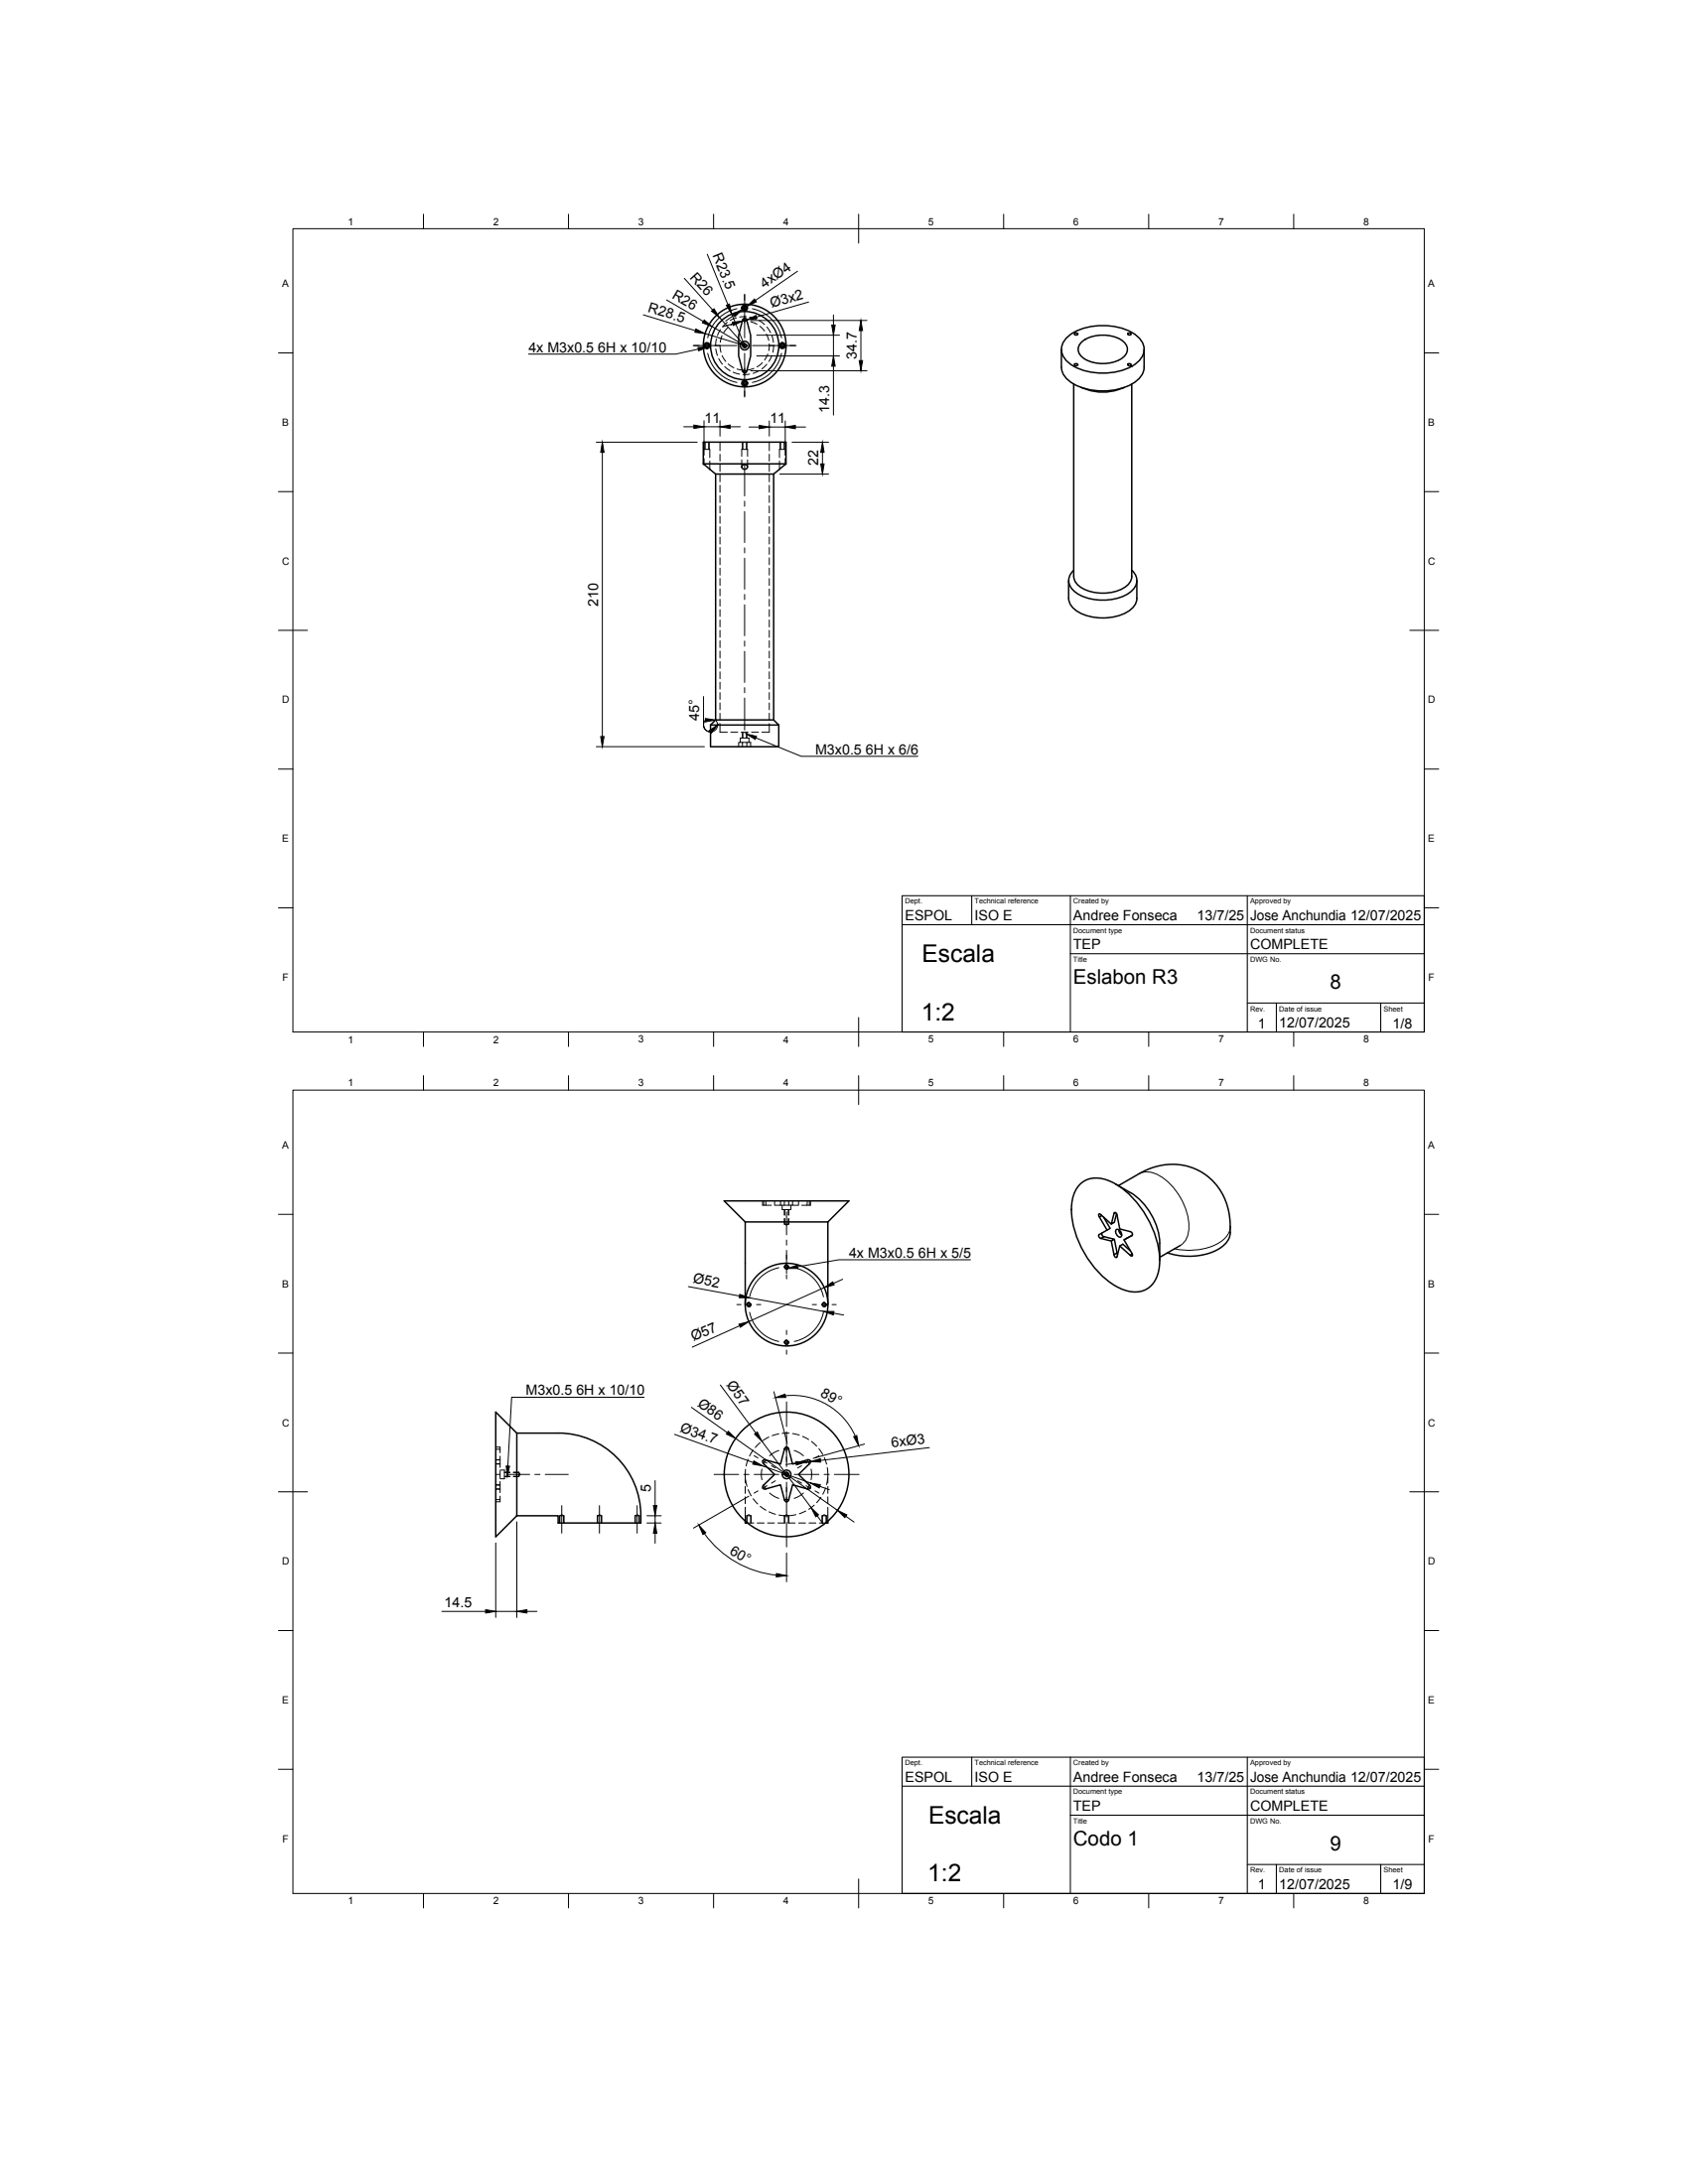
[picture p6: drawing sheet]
<svg xmlns="http://www.w3.org/2000/svg" width="216mm" height="279mm" viewBox="0 0 216 279" stroke-linecap="round" stroke-linejoin="round" font-family="sans-serif">
<g fill="none" stroke="#000" stroke-width=".13">
<path d="M37.5 29.3h144.7v102.7h-144.7zM54.2 27.4v1.9M72.7 27.4v1.9M85.3 38.4l4.7 2.7M87.5 35.6l3.7 4.1M90.5 32.5l2.6 6.5M91.3 27.4v1.9M94.3 39.5a4.8 4.8 0 0 0-3.8 3.7M95.2 37.6v5.6M95.3 39.1a.29 .29 0 0 1 .2 .3 .29 .29 0 0 1-.3 .3 .29 .29 0 0 1-.2-.4M95.5 39.2l-.6 .4M95.6 39.4h-.7"/>
<path d="M96.2 39.5a4.8 4.8 0 0 1 3.8 3.7M102 34.7l-5.4 3.7M103.4 38.6l-6.6 2M109.8 27.4v3.7M128.4 27.4v1.9M146.9 27.4v1.9M165.5 27.4v1.9M35.6 45.1h1.9M76.3 56.6h12.9M77 57.9v36.3M82.3 40.3l6.6 2M87.4 54.6h1.4"/>
<path d="M88.7 44.2h5.5M89.3 44.7l-2.9 .6h-18.8M90 58.2v-.7h.8v1M90 53.8v2.9M90 58.7v.7M90 54.6h2.1M90.1 56.6v.9M90.2 56.6v.9M90.2 42.7l5 1.5M90.4 43.9v.6M90.5 43.9a.29 .29 0 0 1 .2 .4 .29 .29 0 0 1-.3 .2 .29 .29 0 0 1-.3-.3M90.5 45.2a4.8 4.8 0 0 0 3.8 3.7"/>
<path d="M90.7 56.6v.9M90.8 59v1M91.1 41.8l4.1 2.4M91.6 44.6l.2 .9M91.6 43.4l-.1 .8M91.9 45.9l.5 .7M92 40.6l3.2 3.6M92.1 44.2l.1 .9M92.1 53.8v2M92.1 56.6v1.1M92.1 58.1v.9M92.1 59.4v.9"/>
<path d="M92.1 42.2l-.3 .7M92.4 42.9l-.3 .9M92.4 45.5l.4 .7M92.7 46.9l.7 .5M93 41.2l-.6 .6M93.1 41.9l-.5 .7M93.1 46.6l.8 .4M93.4 54.6h1.3M93.6 40.2l1.6 4M93.7 41.4l-1.2 .4M93.8 47.6l.8 .3M93.9 40.3l-1.1 .8"/>
<path d="M94.2 40.7l-.8 .3M94.3 41.2l-.8 .4M94.3 47.2l.8 .2M94.9 58.4v-.9h.7v.9M94.9 58.8v.9M94.9 44.2h.7M94.9 41h.7M94.9 47.4h.7M95 56.6v.9M95.2 43.9a.29 .29 0 0 0-.2 .4 .29 .29 0 0 0 .3 .2 .29 .29 0 0 0 .2-.3M95.2 43.9v.6M95.2 45.2v5.6"/>
<path d="M95.2 59.4v4M95.3 48.8a.29 .29 0 0 1 .2 .3 .29 .29 0 0 1-.3 .2 .29 .29 0 0 1-.2-.3M95.5 40.5l-.9 .1M95.5 56.6v.9M95.5 40.9l-.5 .2M95.6 41.1h-.9M95.6 49h-.7M95.6 58.8v.9M95.8 54.6h1.3M95.9 47.9h-.9M95.9 40.6l.8 .2M96 41.2l.8 .3"/>
<path d="M96 41h14.9M96 47.4h14.9M96.2 44.2h5.6M96.4 47.1l-.8 .3M96.8 42.9h10.6M96.8 45.5h10.6M97.1 47.4l-.8 .4M97.1 41l.7 .5M97.2 41.7l.6 .7M97.5 46.4l-.7 .5M98 42.7l.3 .9M98.1 46.6l-.6 .6"/>
<path d="M98.1 41.8l.5 .8M98.2 45.3l-.4 .8M98.4 44l-.1 .9M98.4 53.9v1.9M98.4 56.6v1.1M98.4 58.1v.9M98.4 59.4v.9M98.4 54.6h2M98.7 45.5l-.4 .8M98.7 43l.2 .8M99 44.2l-.1 .9M99.7 59v1"/>
<path d="M99.8 56.6v.9M100 45.2a4.8 4.8 0 0 1-3.8 3.7M100.1 43.9v.6M100.1 43.9a.29 .29 0 0 1 .3 .4 .29 .29 0 0 1-.4 .2 .29 .29 0 0 1-.2-.3M100.3 56.6v.9M100.4 56.6v.9M100.4 58.2v-.7h-.7v1M100.4 53.9v2.8M100.4 58.7v.7M101.3 56.6h4.7M101.7 54.6h1.3M105.2 57.9v1.5"/>
<path d="M106.6 40.3v1.3M106.6 42.9v2.6M106.6 46.8v6.3M110.1 42.3v3.8M182.2 45.1h1.8M35.6 62.9h1.9M92.1 60.8v.8M92.1 62.1v.9M92.1 63.4v.9M92.1 64.7v.9M92.1 66.1v.8M92.1 67.4v.9"/>
<path d="M92.1 68.7v.9M92.1 70v.9M92.1 71.4v.8M92.1 72.7v.9M92.1 74v.9M92.1 75.3v.9M92.1 76.7v.8M92.1 78v.9M92.1 79.3v.9M95.2 64.1v.7M95.2 65.4v4M95.2 70.1v.6"/>
<path d="M95.2 71.4v4M95.2 76v.7M95.2 77.4v3.9M98.4 60.8v.8M98.4 62.1v.9M98.4 63.4v.9M98.4 64.7v.9M98.4 66.1v.8M98.4 67.4v.9M98.4 68.7v.9M98.4 70v.9M98.4 71.4v.8"/>
<path d="M98.4 72.7v.9M98.4 74v.9M98.4 75.3v.9M98.4 76.7v.8M98.4 78v.9M98.4 79.3v.9M99.7 60.7h6.3M182.2 62.9h1.8M35.6 80.6h3.7M35.6 98.4h1.9M76.3 95.5h13.8M90 89.1v3.6a.9 .9 0 0 0 1.2 .9 .9 .9 0 0 0 .3-1.5"/>
<path d="M90 92.7a.9 .9 0 0 0 .8 .9M90.2 92.1a.9 .9 0 0 0 .1 1.3M92.1 92.6v1.1h.9M92.1 80.6v.9M92.1 82v.8M92.1 83.3v.9M92.1 84.6v.9M92.1 85.9v.9M92.1 87.3v.9M92.1 88.6v.9M92.1 89.9v.9M92.1 91.2v.9"/>
<path d="M93.5 93.7h.9M94.5 95.5v-.5h.5v.5M94.7 95v-.6h1.1v.6M94.8 93.7h.9M95 93.7v.7M95 95h.5M95.2 82v.7M95.2 83.3v4M95.2 88v.6M95.2 89.3v4.1M95.5 93.7v.7M95.5 95.5v-.5h.5v.5"/>
<path d="M96.1 93.7h.9M96.7 94.4l5.8 2.4h14.9M98.4 92.6v1.1h-.9M98.4 80.6v.9M98.4 82v.8M98.4 83.3v.9M98.4 84.6v.9M98.4 85.9v.9M98.4 87.3v.9M98.4 88.6v.9M98.4 89.9v.9M98.4 91.2v.9"/>
<path d="M180.3 80.6h3.7M182.2 98.4h1.8M35.6 116.1h1.9M115.4 118.3h66.8M124.3 114.6v3.7M136.9 114.6v17.4M159.5 114.6v17.4M182.2 116.1h1.8M37.5 139.5h144.7v102.7h-144.7zM54.2 132v1.9M54.2 137.6v1.9M72.7 132v1.9"/>
<path d="M72.7 137.6v1.9M91.3 132v1.9M91.3 137.6v1.9M109.8 130.2v3.7M109.8 137.6v3.7M115.4 132v-17.4h66.8v17.4M128.4 132v1.9M128.4 137.6v1.9M136.9 122h45.3M146.9 132v1.9M146.9 137.6v1.9M159.5 128.3h22.7"/>
<path d="M163.2 128.3v3.7M165.5 132v1.9M165.5 137.6v1.9M176.6 128.3v3.7M35.6 155.4h1.9M97.5 153.6v.6h.5v-.6M97.7 153.6v.6M98 154.2h.7M99.1 153.6v.6M99.8 153.6v.6h-.7M100 154.2v.5h1.2v-.5M100.3 155.9v.7h.6v-.7"/>
<path d="M100.3 154.7v.8M100.3 153.6v.6h-.5M100.3 154.2h.6M100.4 155.9v.7l.2 .1 .2-.1v-.7M100.4 154.7v.8M100.6 155v3M100.6 158.6v.7M100.6 160v2.9M100.8 154.7v.8M100.9 153.6v.6h.5v-.6M100.9 154.7v.8M101.4 154.2h.7"/>
<path d="M102.1 153.6v.6M103.2 153.6v.6h-.7M103.5 153.6v.6M103.7 153.6v.6h-.5M145.7 150.2a2.73 2.73 0 0 1 3 .4 8.2 8.2 0 0 1 3.4 6.7 2.48 2.48 0 0 1-1.1 2M157.4 156.9a3 3 0 0 1-2.3 2.5 8.7 8.7 0 0 1-4.9 .4M182.2 155.4h1.8M35.6 173.1h1.9M82.4 178.8h-17l-.4 8.8M88 164.6l6.6 1.2M92.1 177.2l4.6 6.1M94.2 166.9h.6"/>
<path d="M94.6 169.6l-6.1 2.7M95.4 166.9h.7M95.7 166.6a.29 .29 0 0 0-.2 .3 .29 .29 0 0 0 .3 .3 .29 .29 0 0 0 .3-.4M95.8 166.6v.6M95.9 166l9.4 1.8M95.9 167.9a4.8 4.8 0 0 0 3.7 3.7M96.8 166.9h.5M99 178l1.7 6.7M99.6 162.2a4.8 4.8 0 0 0-3.7 3.7M100.5 178.6a8.8 8.8 0 0 1 8.9 5.1M100.6 171.4a.29 .29 0 0 0-.3 .4 .29 .29 0 0 0 .4 .2 .29 .29 0 0 0 .2-.3M100.6 161.8a.29 .29 0 0 0-.3 .3 .29 .29 0 0 0 .4 .3 .29 .29 0 0 0 .2-.4"/>
<path d="M100.6 163.1v.5M100.6 170.2v.5M100.6 171.4v.6M100.6 172.7v.5M100.6 179.4v3.1M100.9 162.1h-.6M100.9 171.7h-.6M101.6 162.2a4.8 4.8 0 0 1 3.7 3.7M103.9 166.9h.5M105.1 166.9h.7M105.3 167.9a4.8 4.8 0 0 1-3.7 3.7M105.4 166.6a.29 .29 0 0 0-.3 .3 .29 .29 0 0 0 .4 .3 .29 .29 0 0 0 .2-.4"/>
<path d="M105.4 164.7l-9.6 4.4M105.4 166.6v.6M106.4 166.9h.6M106.6 168l1.3 .2M107.8 163.7l-1.2 .5M124.1 161.2h-16.8l-5.3 .9M182.2 173.1h1.8M35.6 190.8h3.7M63.4 190h.6v.5M63.4 188.6h.6v.5M63.4 187.3h.6v.4M63.4 185.4h.6v.5"/>
<path d="M63.4 185.1h.6v.3M63.4 190h.6M63.4 190.5h.6M63.4 186.8h.6M63.4 187.3h.6M63.4 186.7h.6M63.4 197.4v9.5M64 188.1h.5v1.1h-.5M64 191.4v.4h-.6M64 186.7v.6M64 191.8v.3h-.6M64 186.3v.4"/>
<path d="M64 188.2v.4M64 189.5v.5M64 190.5v.5M64.5 188.4h.7M64.5 188.9h.7M64.5 188.3h.7M64.8 188.6h3M65.7 188.4h.7l.1 .2-.1 .3h-.7M65.7 188.3h.7v.6h-.7M66.1 194.7v12.2M68.4 188.6h.7M69.7 188.6h3"/>
<path d="M71.6 194.8v-.9h.5v.9M71.6 194.8v-.9l.2-.1 .3 .1v.9M71.8 192.6v3.5M76.4 194.8v-.9h.6v.9M76.4 194.8v-.9l.3-.1 .2 .1v.9M76.7 192.6v3.5M81.2 194.8v-.9h.6v.9M81.3 194.8v-.9l.2-.1 .2 .1v.9M81.5 192.6v3.5M82.7 194.8h1.9M82.7 193.9h1.9M83.8 189.4v3.2"/>
<path d="M83.8 193.9v.9M83.8 196.1v1.3M86.3 183.5l10 3.6M88.4 180l4.6 3.3M90.1 196.2a13 13 0 0 0 9.2 5.3M91.3 188.6h3.2M94.1 184l13 9.2M95.1 188.6h.7M95.3 188.6v1.1M95.3 190.2v.9M95.3 191.5v.9M95.3 192.8v1.8"/>
<path d="M95.4 188l-.1 .9M95.4 189.3l.1 .9M95.5 194.8v-.9h.6v.9M95.5 194.8v-.9l.3-.1 .2 .1v.9M95.6 194.8h.8M95.7 186.7l-.3 .8M95.7 190.6l.4 .8M95.8 191.4l-7.1 4.1M96.3 185.5l-.4 .8M96.3 191.7l.6 .7M96.4 186.2l.5 .3M96.5 188.6h3.1"/>
<path d="M96.8 194.8h.9M96.9 190.7l-.5 .3M97.2 184.6l-.6 .6M97.2 192.7l.8 .5M97.5 187.9l-.1 .6 .1 .8M97.5 184.4l6.2 8.5M97.5 186.9l.6 .3M97.6 187.5l6 2.2M97.7 189.9l.3 .6M98 186.7l-.3 .6M98.1 190.1l-.6 .3M98.2 194.8h.9"/>
<path d="M98.3 183.8l-.7 .5M98.4 193.4l.8 .3M98.4 191l.5 .3 .7 .4M98.7 187.5l.5 .3M99.2 189.4l-.5 .3M99.5 194.8h.9M99.6 183.4l-.8 .3M99.6 193.8l.9 .1M99.6 185.6l-.7 .3-.5 .3M100.3 188.6h.6M100.3 194.8v-.9h.6v.9M100.3 188.7a.29 .29 0 0 1 .3-.4 .29 .29 0 0 1 .3 .3 .29 .29 0 0 1-.2 .3"/>
<path d="M100.4 194.8v-.9l.2-.1 .2 .1v.9M100.6 183.2v1.2M100.6 184.5v3.1M100.6 188.3v.7M100.6 189.6v3.2M100.6 192.8v1.3M100.6 194.8v3.1M100.6 198.7v3.7M100.8 194.8h.9M100.9 183.3l-.9 .1M100.9 185.4h-.6M100.9 191.8h-.6"/>
<path d="M101.4 183.4l.8 .2M101.6 185.6l.7 .3 .5 .3M101.6 188.6h3.1M101.8 193.8l-.9 .1M101.8 187.2l-1.3 .2M102 189.4l.5 .3M102.1 194.8h.9M102.5 187.5l-.5 .3M102.7 183.8l.7 .4M102.8 191l-.5 .3-.7 .4M103.1 193.3l-.9 .4M103.1 190.1l.6 .3"/>
<path d="M103.2 186.7l.3 .6M103.5 194.8h.9M103.5 189.9l-.3 .6M103.7 187h-.6M103.7 186.9l-.6 .3M103.7 187.9l.1 .6-.1 .8M103.8 184.4l.7 .6M104.1 192.6l-.7 .5M104.2 190.7l.6 .3M104.5 193.9l.8 1.1M104.7 185.3l.5 .8M104.8 186.2l-.6 .3"/>
<path d="M104.8 194.8h.8M104.9 190.1l1.2 .5M105 191.5l-.5 .7M105.1 194.8v-.9h.6v.9M105.2 194.8v-.9l.2-.1 .3 .1v.9M105.4 188.6h.7M105.4 186.5l.3 .8M105.6 190.4l-.4 .8M105.8 187.7l.1 2M105.9 189.1l-.2 .8M105.9 192.8v1.8M105.9 191.5v.9"/>
<path d="M105.9 190.2v.9M106.7 188.6h3.2M108.2 194l1 .7M110.6 184.7l-6.6 1.9M118.9 185.2l-13.9 1.6M180.3 190.8h3.7M35.6 208.6h1.9M56.5 206.1h5.6M63.4 206.1h2.7M67.4 206.1h1.3M182.2 208.6h1.8M35.6 226.3h1.9"/>
<path d="M115.4 228.5h66.8M124.3 224.8v3.7M136.9 224.8v17.4M136.9 232.2h45.3M159.5 224.8v17.4M159.5 238.5h22.7M163.2 238.5v3.7M176.6 238.5v3.7M182.2 226.3h1.8M54.2 242.2v1.9M72.7 242.2v1.9M91.3 242.2v1.9"/>
<path d="M109.8 240.4v3.7M115.4 242.2v-17.4h66.8v17.4M128.4 242.2v1.9M146.9 242.2v1.9M165.5 242.2v1.9"/>
</g>
<g fill="none" stroke="#000" stroke-width=".19">
<path d="M90 59.3l1.5 1.3M90 59.3h10.5M90 59.3v-2.7h10.5v2.7M95 40.9a.28 .28 0 0 1 .3-.2 .28 .28 0 0 1 .2 .3 9.5 9.5 0 0 1 0 6.6 .28 .28 0 0 1-.3 .1 .28 .28 0 0 1-.2-.3 9.3 9.3 0 0 1 0-6.5zM100.5 59.3l-1.5 1.3M135.8 44.7v2.3a2.71 2.71 0 0 0 1.8 2.3 8.3 8.3 0 0 0 7.5-.4 2.46 2.46 0 0 0 1.2-1.9v-2.3M136.6 43a7.8 7.8 0 0 1 8.9 0 2.04 2.04 0 0 1 0 3.4 7.8 7.8 0 0 1-8.9 0 2.04 2.04 0 0 1 0-3.4zM137.3 49.1v24.6M137.5 46.6h.3l.1 .1-.1 .1h-.3l-.1-.1zM137.5 42.6h.3l.1 .1-.1 .1h-.3l-.1-.1zM138.3 49.6a6.6 6.6 0 0 0 5.5 0M138.3 43.8a4.5 4.5 0 0 1 5.5 0 1.19 1.19 0 0 1 0 1.8 4.5 4.5 0 0 1-5.5 0 1.19 1.19 0 0 1 0-1.8z"/>
<path d="M144.3 42.6h.3l.1 .1-.1 .1h-.3l-.1-.1zM144.3 46.6h.3l.1 .1-.1 .1h-.3l-.1-.1zM144.8 49.1v24.6a2.03 2.03 0 0 1-1.4 1.7 5.4 5.4 0 0 1-5.7-.7l-.3-.5-.1-.5M91.5 60.6h7.5M91.5 60.6v31.5M99 60.6v31.5M136.7 74.3v2.2a2.17 2.17 0 0 0 1.3 1.8 6.6 6.6 0 0 0 6.7-.4l.4-.4 .2-.4 .1-.6v-2.2M137.3 73a1.71 1.71 0 0 0 .3 2.8 6.6 6.6 0 0 0 6.9 0 1.71 1.71 0 0 0 .3-2.8M90.9 92.8h8.7M90.9 92.8v2.7h8.7v-2.7M91.5 92.1h7.5M91.5 92.1l-.6 .7"/>
<path d="M99 92.1l.6 .7M95.3 156.3h10.6M95.3 156.3l-2.7-2.7h16l-2.7 2.7M95.3 156.3v10.6M105.9 156.3v10.6M138.1 151.5a3.2 3.2 0 0 1 3.7-.5 11.6 11.6 0 0 1 6 7.2 7.2 7.2 0 0 1-.1 5.7 3.1 3.1 0 0 1-4.1 1.1 11.6 11.6 0 0 1-6-7.2 7.2 7.2 0 0 1 .1-5.7zM140.6 155.7l-.1-.2v-.2h.2l1.4 1.3M140.9 155.5l-.3 .2 1 1.7 .4-.3-.8-1.4M140.9 157.7a.37 .37 0 0 0 .3 .5M141.2 158.2l1.3 .3-.4 .3-1.3-.4M141.2 158.2l-.4 .2M141.6 157.4l-1.1 .6 .2 .4h.1"/>
<path d="M142.5 155.2v-.1h.2l.1 .2 .4 1.9 1.5 .4 .1 .4v.1M142.5 158.5l.4 1.8-.4 .2-.4-1.7M142.7 155.1l-.2 .1-.4 1.4 .4-.2 .3-1.1M142.7 151.5l1.9 1.1M142.7 157.3h.2a.72 .72 0 0 1 .5 .9l-.1 .1a.72 .72 0 0 1-.6-1zM143 151.7l2.7-1.5a7.5 7.5 0 0 1 10.2 1.9 8.7 8.7 0 0 1 1.4 6 3.7 3.7 0 0 1-2.6 2.2 8.8 8.8 0 0 1-5.4 0M143.1 157.3l.1 .4 .3 .3M143.2 159.4l1.4 1.2 .2-.2M143.3 157.6h.1M144.6 152.6a8.2 8.2 0 0 1 3.7 6.4M144.8 158l-1 .6M144.8 158l-1 .6 1 1.9v.2h-.1l-.1-.1"/>
<path d="M148.3 159.1v2.1M151 159.3l-2.7 1.5M142.9 160.3v.2M144.6 160l-1-.8-.4 .2-.4 1.5h-.1l-.2-.4M66.1 183.3v10.6M66.1 183.3l-2.7-2.7v16l2.7-2.7M66.1 183.3h5.3M71.4 183.3a10.5 10.5 0 0 1 10.5 11.5h-10.5v-.9h-5.3M95.3 194.6v.2h.3M100.3 185.4a.28 .28 0 0 1 .3-.3 .28 .28 0 0 1 .3 .3M100.3 185.4l-.5 1.9-1.8-.5a.28 .28 0 0 0-.4 .1 .28 .28 0 0 0 .1 .4l1.4 1.3-1.4 1.4a.28 .28 0 0 0-.1 .4 .28 .28 0 0 0 .4 .1l1.8-.5 .5 1.8a.27 .27 0 0 0 .3 .3 .27 .27 0 0 0 .3-.3l.5-1.8 1.8 .5a.28 .28 0 0 0 .4-.1 .28 .28 0 0 0-.1-.4l-1.4-1.4 1.4-1.3a.28 .28 0 0 0 .1-.4 .28 .28 0 0 0-.3-.1l-1.9 .5-.5-1.9M105.9 194.6v.2h-.3"/>
<circle cx="95.2" cy="39.4" r=".37"/>
<circle cx="95.2" cy="39.4" r=".23"/>
<circle cx="90.4" cy="44.2" r=".23"/>
<circle cx="90.4" cy="44.2" r=".37"/>
<circle cx="95.2" cy="59.7" r=".35"/>
<circle cx="95.2" cy="49" r=".37"/>
<circle cx="95.2" cy="44.2" r="4.4"/>
<circle cx="95.2" cy="44.2" r="5.3"/>
<circle cx="95.2" cy="44.2" r=".55"/>
<circle cx="95.2" cy="49" r=".23"/>
<circle cx="95.2" cy="44.2" r=".23"/>
<circle cx="100.1" cy="44.2" r=".37"/>
<circle cx="100.1" cy="44.2" r=".23"/>
<circle cx="95.8" cy="166.9" r=".23"/>
<circle cx="100.6" cy="171.7" r=".23"/>
<circle cx="100.6" cy="162.1" r=".23"/>
<circle cx="100.6" cy="166.9" r="5.3"/>
<circle cx="105.4" cy="166.9" r=".23"/>
<circle cx="100.6" cy="188.6" r=".23"/>
<circle cx="100.6" cy="188.6" r=".55"/>
<circle cx="100.6" cy="188.6" r="8"/>
</g>
<g fill="#000" stroke="#000" stroke-width=".13">
<path d="M91 39.8l.3-.3 .7 1.1zM92.9 39.1l.4-.2 .3 1.3zM95.5 39.2l1-.9 .2 .3zM77 56.6l.3 1.3h-.5zM88.8 54.4l1.2 .2-1.2 .2zM89 42.1l1.2 .6-1.3-.2zM89.3 44.5l1.3-.1-1.2 .5zM90.1 40.9l1 .9-1.3-.5zM92.1 54.6l1.3-.2v.4zM93.7 41.2l1.3-.1-1.2 .5zM93.7 40.2l1.2-.6-.9 .9zM95.5 40.9l1.2-.5 .1 .4z"/>
<path d="M97.1 54.4l1.3 .2-1.3 .3zM100.4 54.6l1.3-.2v.5zM105.2 56.6l.2 1.3h-.4zM105 59.4h.4l-.2 1.3zM106.4 41.6h.4l-.2 1.3zM106.6 45.5l.2 1.3h-.4zM109.9 46.1h.4l-.2 1.3zM110.1 41l.2 1.3h-.4zM76.8 94.2h.5l-.3 1.3zM90.2 91.9l1.3 .2-1.3 .2zM90.7 93.5l1.1-.8-.8 1.1zM95.5 93.9l1.3 .3-.2 .4z"/>
<path d="M94.5 169.4l1.3-.3-1.1 .7zM94.6 165.6l1.3 .4h-1.4zM99.2 178.8l1.2-.4 .1 .4zM100.7 162.3l1.3-.5v.5zM105.4 164.7l1.1-.7 .2 .4zM105.3 167.8h1.4l-.1 .4zM64.7 187.5l.5 .1-.3 1.3zM83.8 194.8l.2 1.3h-.4zM83.6 192.6h.4l-.2 1.3zM89.4 195.1l.9 1-.4 .2zM93.1 183.1l1 .9-1.2-.5zM96.4 186.9l1.2 .6-1.3-.2z"/>
<path d="M96.5 183.5l.4-.3 .6 1.2zM101.8 187h1.3l-1.2 .4zM103.7 192.9l1 .9-.4 .2zM103.6 189.7l1.3 .2-.1 .5zM103.7 187l1.2-.4 .1 .4zM107.1 193.2l1.2 .6-.2 .3zM109.2 183.8l.4-.2 .2 1.3zM62.1 205.9l1.3 .2-1.3 .3zM66.1 206.1l1.3-.2v.5zM99.3 201.3l1.3 .3-1.3 .1z"/>
</g>
<g font-size="3.1">
<text x="117.9" y="123.1">Escala</text>
<text x="117.8" y="130.5">1:2</text>
<text x="118.8" y="233.3">Escala</text>
<text x="118.7" y="240.7">1:2</text>
</g>
<g font-size="2.6">
<text x="137.3" y="125.9">Eslabon R3</text>
<text x="170.1" y="126.6">8</text>
<text x="137.3" y="236.1">Codo 1</text>
<text x="170.1" y="236.8">9</text>
</g>
<g font-size="1.8">
<text x="88.2" y="35.5" transform="rotate(48 88.2 35.5)">R26</text>
<text x="91.1" y="32.7" transform="rotate(68 91.1 32.7)">R23.5</text>
<text x="82.8" y="39.9" transform="rotate(17 82.8 39.9)">R28.5</text>
<text x="85.9" y="38.1" transform="rotate(30 85.9 38.1)">R26</text>
<text x="97.8" y="36.9" transform="rotate(-35 97.8 36.9)">4xØ4</text>
<text x="98.7" y="39.4" transform="rotate(-16 98.7 39.4)">Ø3x2</text>
<text x="67.6" y="45">4x M3x0.5</text>
<text x="76.5" y="45">6H x 10/10</text>
<text x="109.6" y="46" transform="rotate(-90 109.6 46)">34.7</text>
<text x="106.1" y="52.8" transform="rotate(-90 106.1 52.8)">14.3</text>
<text x="90.1" y="54.1">11</text>
<text x="98.5" y="54.1">11</text>
<text x="104.7" y="59.6" transform="rotate(-90 104.7 59.6)">22</text>
<text x="76.5" y="77.5" transform="rotate(-90 76.5 77.5)">210</text>
<text x="89.4" y="92.2" transform="rotate(-90 89.4 92.2)">45°</text>
<text x="104.3" y="96.5">M3x0.5</text>
<text x="110.7" y="96.5">6H x 6/6</text>
<text x="115.8" y="117.7">ESPOL</text>
<text x="124.7" y="117.7">ISO E</text>
<text x="137.3" y="117.7">Andree Fonseca</text>
<text x="153.1" y="117.7">13/7/25</text>
<text x="159.9" y="117.7">Jose Anchundia 12/07/2025</text>
<text x="137.3" y="121.5">TEP</text>
<text x="159.9" y="121.5">COMPLETE</text>
<text x="160.9" y="131.5">1</text>
<text x="163.6" y="131.5">12/07/2025</text>
<text x="178.1" y="131.5">1/8</text>
<text x="108.6" y="160.9">4x M3x0.5</text>
<text x="117.5" y="160.9">6H x 5/5</text>
<text x="88.6" y="164.1" transform="rotate(10 88.6 164.1)">Ø52</text>
<text x="88.7" y="171.6" transform="rotate(-24 88.7 171.6)">Ø57</text>
<text x="67.2" y="178.5">M3x0.5</text>
<text x="73.7" y="178.5">6H x 10/10</text>
<text x="89.1" y="179.8" transform="rotate(35 89.1 179.8)">Ø86</text>
<text x="92.9" y="177.2" transform="rotate(53 92.9 177.2)">Ø57</text>
<text x="104.9" y="178.5" transform="rotate(30 104.9 178.5)">89°</text>
<text x="86.9" y="183.1" transform="rotate(20 86.9 183.1)">Ø34.7</text>
<text x="114.1" y="185.2" transform="rotate(-7 114.1 185.2)">6xØ3</text>
<text x="83.3" y="190.9" transform="rotate(-90 83.3 190.9)">5</text>
<text x="93.2" y="198.7" transform="rotate(30 93.2 198.7)">60°</text>
<text x="56.8" y="205.6">14.5</text>
<text x="115.8" y="227.9">ESPOL</text>
<text x="124.7" y="227.9">ISO E</text>
<text x="137.3" y="227.9">Andree Fonseca</text>
<text x="153.1" y="227.9">13/7/25</text>
<text x="159.9" y="227.9">Jose Anchundia 12/07/2025</text>
<text x="137.3" y="231.7">TEP</text>
<text x="159.9" y="231.7">COMPLETE</text>
<text x="160.9" y="241.7">1</text>
<text x="163.6" y="241.7">12/07/2025</text>
<text x="178.1" y="241.7">1/9</text>
</g>
<g font-size="1.3">
<text x="44.5" y="28.8">1</text>
<text x="63.1" y="28.8">2</text>
<text x="81.6" y="28.8">3</text>
<text x="100.2" y="28.8">4</text>
<text x="118.7" y="28.8">5</text>
<text x="137.3" y="28.8">6</text>
<text x="155.8" y="28.8">7</text>
<text x="174.4" y="28.8">8</text>
<text x="36.1" y="36.7">A</text>
<text x="182.7" y="36.7">A</text>
<text x="36.1" y="54.5">B</text>
<text x="182.7" y="54.5">B</text>
<text x="36.1" y="72.2">C</text>
<text x="182.6" y="72.2">C</text>
<text x="36.1" y="90">D</text>
<text x="182.6" y="90">D</text>
<text x="36.1" y="107.7">E</text>
<text x="182.7" y="107.7">E</text>
<text x="36.1" y="125.5">F</text>
<text x="182.7" y="125.5">F</text>
<text x="44.5" y="133.4">1</text>
<text x="63.1" y="133.4">2</text>
<text x="81.6" y="133.4">3</text>
<text x="100.2" y="133.4">4</text>
<text x="118.7" y="133.4">5</text>
<text x="137.3" y="133.4">6</text>
<text x="155.8" y="133.4">7</text>
<text x="174.4" y="133.4">8</text>
<text x="44.5" y="139">1</text>
<text x="63.1" y="139">2</text>
<text x="81.6" y="139">3</text>
<text x="100.2" y="139">4</text>
<text x="118.7" y="139">5</text>
<text x="137.3" y="139">6</text>
<text x="155.8" y="139">7</text>
<text x="174.4" y="139">8</text>
<text x="36.1" y="146.9">A</text>
<text x="182.7" y="146.9">A</text>
<text x="36.1" y="164.7">B</text>
<text x="182.7" y="164.7">B</text>
<text x="36.1" y="182.4">C</text>
<text x="182.6" y="182.4">C</text>
<text x="36.1" y="200.2">D</text>
<text x="182.6" y="200.2">D</text>
<text x="36.1" y="217.9">E</text>
<text x="182.7" y="217.9">E</text>
<text x="36.1" y="235.7">F</text>
<text x="182.7" y="235.7">F</text>
<text x="44.5" y="243.6">1</text>
<text x="63.1" y="243.6">2</text>
<text x="81.6" y="243.6">3</text>
<text x="100.2" y="243.6">4</text>
<text x="118.7" y="243.6">5</text>
<text x="137.3" y="243.6">6</text>
<text x="155.8" y="243.6">7</text>
<text x="174.4" y="243.6">8</text>
</g>
<g font-size=".9">
<text x="115.8" y="115.6">Dept.</text>
<text x="124.7" y="115.6">Technical reference</text>
<text x="137.3" y="115.6">Created by</text>
<text x="137.3" y="119.3">Document type</text>
<text x="159.9" y="115.6">Approved by</text>
<text x="159.9" y="119.3">Document status</text>
<text x="137.3" y="123">Title</text>
<text x="159.9" y="123">DWG No.</text>
<text x="159.9" y="129.4">Rev.</text>
<text x="163.6" y="129.4">Date of issue</text>
<text x="177" y="129.4">Sheet</text>
<text x="115.8" y="225.8">Dept.</text>
<text x="124.7" y="225.8">Technical reference</text>
<text x="137.3" y="225.8">Created by</text>
<text x="159.9" y="225.8">Approved by</text>
<text x="137.3" y="229.5">Document type</text>
<text x="137.3" y="233.3">Title</text>
<text x="159.9" y="229.5">Document status</text>
<text x="159.9" y="233.3">DWG No.</text>
<text x="159.9" y="239.6">Rev.</text>
<text x="163.6" y="239.6">Date of issue</text>
<text x="177" y="239.6">Sheet</text>
</g>
</svg>
